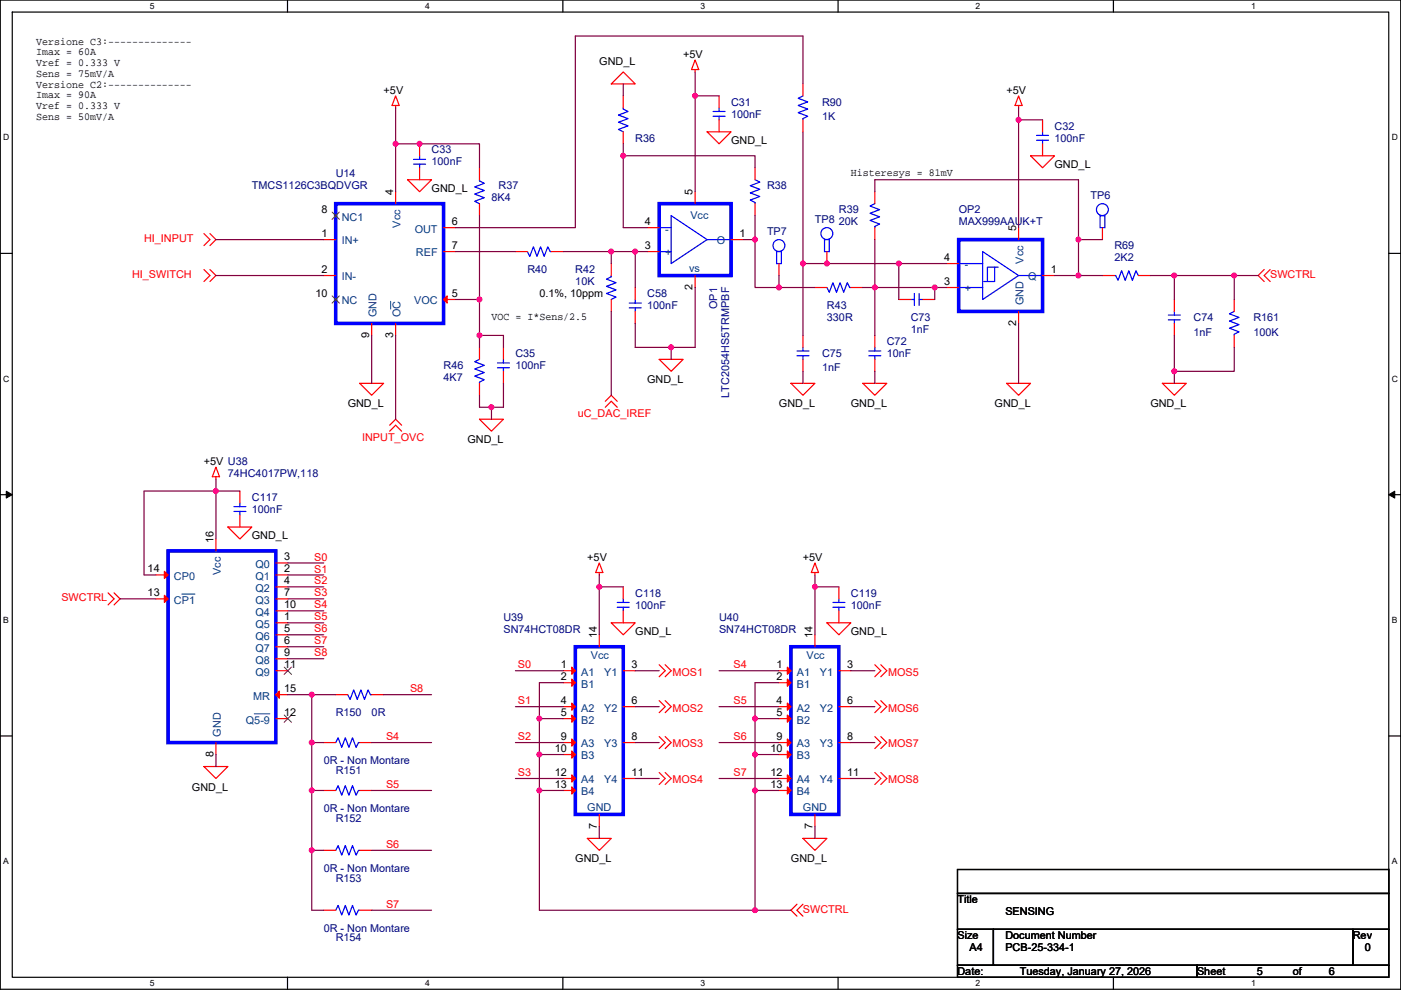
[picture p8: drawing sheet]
<svg xmlns="http://www.w3.org/2000/svg" width="297mm" height="210mm" viewBox="0 0 297 210" stroke-linecap="round" stroke-linejoin="round" font-family="sans-serif">
<path d="M.1 0h296.9v209.8h-296.9zM2.6 2.6h291.8v204.7h-291.8z" fill="none" stroke="#000" stroke-width=".25"/>
<g fill="#fff">
<path d="M31.8 .3h1v2h-1z"/>
<path d="M31.8 207.5h1v2.1h-1z"/>
</g>
<path d="M61 0v2.6M61 207.3v2.5" fill="none" stroke="#000" stroke-width=".25"/>
<g fill="#fff">
<path d="M90.1 .3h1v2h-1z"/>
<path d="M90.1 207.5h1v2.1h-1z"/>
</g>
<path d="M119.3 0v2.6M119.3 207.3v2.5" fill="none" stroke="#000" stroke-width=".25"/>
<g fill="#fff">
<path d="M148.5 .3h1v2h-1z"/>
<path d="M148.5 207.5h1v2.1h-1z"/>
</g>
<path d="M177.7 0v2.6M177.7 207.3v2.5" fill="none" stroke="#000" stroke-width=".25"/>
<g fill="#fff">
<path d="M206.9 .3h1v2h-1z"/>
<path d="M206.9 207.5h1v2.1h-1z"/>
</g>
<path d="M236.1 0v2.6M236.1 207.3v2.5" fill="none" stroke="#000" stroke-width=".25"/>
<g fill="#fff">
<path d="M265.2 .3h1v2h-1z"/>
<path d="M265.2 207.5h1v2.1h-1z"/>
<path d="M.7 28.2h1.3v2h-1.3z"/>
<path d="M295.1 28.2h1.3v2h-1.3z"/>
<path d="M.7 79.3h1.3v2.1h-1.3z"/>
<path d="M295.1 79.3h1.3v2.1h-1.3z"/>
</g>
<path d="M.1 53.7h2.5M294.4 53.7h2.6" fill="none" stroke="#000" stroke-width=".25"/>
<g fill="#fff">
<path d="M.7 130.5h1.2v2h-1.2z"/>
<path d="M295.1 130.5h1.2v2h-1.2z"/>
</g>
<path d="M.1 104.9h2.5M294.4 104.9h2.6" fill="none" stroke="#000" stroke-width=".25"/>
<path d="M1.3 104.2l1.3 .7-1.3 .7zM294.4 104.9l1.3-.7v1.4z" fill="#000" stroke="#000" stroke-width=".21"/>
<g fill="#fff">
<path d="M.7 181.7h1.2v2h-1.2z"/>
<path d="M295.1 181.7h1.2v2h-1.2z"/>
</g>
<path d="M.1 156.1h2.5M294.4 156.1h2.6M203 184.4h91.4v5.1h-91.4zM203 189.5h91.4v7.6h-91.4zM203 197.1h7.6v7.6h-7.6zM210.6 197.1h76.2v7.6h-76.2zM286.8 197.1h7.6v7.6h-7.6zM203 204.7h50.8v2.6h-50.8zM253.8 204.7h40.6v2.6h-40.6z" fill="none" stroke="#000" stroke-width=".25"/>
<g fill="none" stroke="#f00" stroke-width=".25">
<path d="M132.1 15.3l2.6 2.5h-5.1zM147.4 12.7l.7 2.1h-1.5zM147.4 14.8v.5M170.2 17.8v2.5M83.9 20.3l.7 2.1h-1.5zM83.9 22.4v.5M86.4 38.1h5.1l-2.5 2.6zM89 35.6v2.5M89 30.5v2.5M101.7 35.6v2.5M132.1 28v2.5M132.1 20.3v2.6"/>
<path d="M149.9 28h5.1l-2.5 2.5zM152.5 25.4v2.6M152.5 20.3v2.6M160.1 35.6v2.5M170.2 25.4v2.6M216 22.4v.5M216 20.3l.7 2.1h-1.5zM218.5 33h5.1l-2.6 2.6zM221 30.5v2.5M221 25.4v2.6M43.2 49.6l1.3 1.2-1.3 1.3M43.2 57.2l1.3 1.2-1.3 1.3"/>
<path d="M44.5 49.6l1.3 1.2-1.3 1.3M44.5 57.2l1.3 1.2-1.3 1.3M68.6 50.8h2.6M68.6 58.4h2.6M71.2 45.7h.1M83.9 40.7v2.5M94 48.3h2.6M94 53.4h2.6M101.7 43.2v2.5M109.3 53.4h2.5M116.9 53.4h2.5M129.6 55.9v2.5"/>
<path d="M137.2 53.4h2.6M137.2 48.3h2.6M147.4 58.4v2.6M147.4 40.7v2.5M155 50.8h2.5M160.1 43.2v2.5M165.2 55.9v2.5M175.3 53.4v2.5M185.5 40.7v2.5M185.5 48.3v2.5M200.7 55.9h2.6M216 48.3v2.5"/>
<path d="M221 58.4h2.6M233.7 48.3v2.5M233.7 58.4h2.6M241.4 58.4h2.5M268 57.2l-1.2 1.2 1.2 1.3M269.3 57.2l-1.3 1.2 1.3 1.3M71.2 63.5h.1M78.8 68.6v2.5M83.9 68.6v2.5M94 63.5h2.6M101.7 73.7v2.5M106.7 78.8v2.5"/>
<path d="M106.7 73.7v2.5M129.6 63.5v2.6M134.7 66.1v2.5M134.7 61v2.5M139.8 76.2h5l-2.5 2.6zM170.2 71.1v2.6M170.2 76.2v2.6M172.8 61h2.5M180.4 61h2.5M185.5 76.2v2.6M185.5 71.1v2.6M190.6 63.5h2.5"/>
<path d="M195.6 63.5h2.6M200.7 61h2.6M216 66.1v2.5M249 63.5v2.6M249 68.6v2.5M261.7 63.5v2.6M261.7 71.1v2.6M45.8 99.1l.7 2h-1.5zM76.3 81.3h5l-2.5 2.5zM82.6 90.2l1.3-1.3 1.3 1.3M82.6 91.5l1.3-1.3 1.3 1.3M101.7 88.9h5l-2.5 2.6z"/>
<path d="M101.7 81.3v2.5M128.3 85.1l1.3-1.3 1.3 1.3M128.3 86.4l1.3-1.3 1.3 1.3M167.7 81.3h5.1l-2.6 2.5zM182.9 81.3h5.1l-2.5 2.5zM213.4 81.3h5.1l-2.5 2.5zM246.4 81.3h5.1l-2.5 2.5zM45.8 101.1v.5M45.8 114.3v2.6M48.3 111.8h5.1l-2.5 2.5zM50.9 109.2v2.6M50.9 104.2v2.5"/>
<path d="M58.5 119.4h2.5M127.1 119.4l.7 2h-1.5zM172.8 119.4l.7 2h-1.5zM22.9 125.8l1.3 1.2-1.3 1.3M24.2 125.8l1.3 1.2-1.3 1.3M33.1 127h2.5M33.1 121.9h2.5M58.5 132.1h2.5M58.5 121.9h2.5M58.5 124.5h2.5M58.5 134.6h2.5M58.5 137.2h2.5"/>
<path d="M58.5 127h2.5M58.5 129.6h2.5M58.5 139.7h2.5M127.1 121.4v.5M127.1 134.6v2.6M129.6 132.1h5.1l-2.6 2.5zM132.1 129.6v2.5M132.1 124.5v2.5M172.8 121.4v.5M172.8 134.6v2.6M175.3 132.1h5.1l-2.5 2.5zM177.9 129.6v2.5"/>
<path d="M177.9 124.5v2.5M45.8 157.5v2.5M58.5 152.4h2.5M58.5 142.3h2.5M58.5 147.3h2.5M68.6 157.5h2.6M71.2 147.3h2.5M76.3 157.5h2.5M78.8 147.3h2.5M119.4 144.8h2.6M119.4 142.3h2.6M119.4 157.5h2.6"/>
<path d="M119.4 149.9h2.6M119.4 152.4h2.6M132.1 149.9h2.6M132.1 142.3h2.6M132.1 157.5h2.6M139.8 141l1.2 1.3-1.2 1.2M139.8 148.6l1.2 1.3-1.2 1.3M139.8 156.2l1.2 1.3-1.2 1.3M141 141l1.3 1.3-1.3 1.2M141 148.6l1.3 1.3-1.3 1.3M141 156.2l1.3 1.3-1.3 1.3M165.2 144.8h2.5"/>
<path d="M165.2 142.3h2.5M165.2 157.5h2.5M165.2 149.9h2.5M165.2 152.4h2.5M177.9 149.9h2.5M177.9 142.3h2.5M177.9 157.5h2.5M185.5 141l1.3 1.3-1.3 1.2M185.5 148.6l1.3 1.3-1.3 1.3M185.5 156.2l1.3 1.3-1.3 1.3M186.8 141l1.2 1.3-1.2 1.2M186.8 148.6l1.2 1.3-1.2 1.3"/>
<path d="M186.8 156.2l1.2 1.3-1.2 1.3M43.2 162.6h5.1l-2.5 2.5zM68.6 167.7h2.6M76.3 167.7h2.5M119.4 160h2.6M119.4 165.1h2.6M119.4 167.7h2.6M124.5 177.8h5.1l-2.5 2.6zM127.1 172.7v2.6M132.1 165.1h2.6M139.8 163.9l1.2 1.2-1.2 1.3M141 163.9l1.3 1.2-1.3 1.3"/>
<path d="M165.2 160h2.5M165.2 165.1h2.5M165.2 167.7h2.5M170.2 177.8h5.1l-2.5 2.6zM172.8 172.7v2.6M177.9 165.1h2.5M185.5 163.9l1.3 1.2-1.3 1.3M186.8 163.9l1.2 1.2-1.2 1.3M68.6 193.1h2.6M68.6 180.4h2.6M76.3 193.1h2.5M76.3 180.4h2.5"/>
<path d="M169 191.8l-1.3 1.3 1.3 1.2M170.2 191.8l-1.2 1.3 1.2 1.2"/>
</g>
<g fill="none" stroke="#00f" stroke-width=".25">
<path d="M87.7 34.8h2.5M87.7 33.8h2.5M89 33v.8M89 34.8v.8M101.7 38.1v.3l1 .5-2.1 .7 2.1 .8-2.1 .8 2.1 .7-2.1 .8 1.1 .5M132.1 22.9v.2l1.1 .5-2.1 .8 2.1 .8-2.1 .7 2.1 .8-2.1 .8 1 .5M151.2 24.7h2.5M151.2 23.6h2.5M152.5 22.9v.7M152.5 24.7v.7M160.1 38.1l1 .5-2 .8 2 .8-2 .7 2 .8-2 .7 1 .5v.3M170.2 20.3l-1 .5 2.1 .8-2.1 .8 2.1 .7-2.1 .8 2.1 .8-1.1 .5v.2"/>
<path d="M219.8 29.7h2.5M219.8 28.7h2.5M221 28v.7M221 29.7v.8M111.8 53.4l.5 1 .8-2.1 .8 2.1 .7-2.1 .8 2.1 .7-2.1 .5 1.1h.3M129.6 58.4v.3l-1 .5 2 .8-2 .7 2 .8-2 .8 2 .7-1 .5M139.8 48.3h2.5M139.8 53.4h2.5M142.3 45.7l7.6 5.1-7.6 5.1zM149.9 50.8h5.1M164.7 53.4h1v2.5h-1zM174.8 50.8h1v2.6h-1z"/>
<path d="M185.5 43.2l-1 .5 2 .8-2 .7 2 .8-2 .8 2 .7-1 .5v.3M203.3 55.9h5M208.3 53.4l7.7 5-7.7 5.1zM210.9 56.7v3h-2.3M211.6 56.7h-2.2v3M216 58.4h5M233.2 45.7h1v2.6h-1zM236.3 58.4h.2l.5 1.1 .8-2.1 .8 2.1 .7-2.1 .8 2.1 .8-2.1 .5 1M101.7 76.2l-1.1 .5 2.1 .8-2.1 .8 2.1 .7-2.1 .8 2.1 .7-1 .5v.3M105.5 78h2.5M105.5 77h2.5M106.7 76.2v.8"/>
<path d="M106.7 78v.8M133.4 65.3h2.6M133.4 64.3h2.6M134.7 63.5v.8M134.7 65.3v.8M169 74.4h2.5M169 75.5h2.5M170.2 75.5v.7M170.2 73.7v.7M175.3 61l.5 1 .8-2 .8 2 .7-2 .8 2 .7-2 .5 1h.3M184.2 75.5h2.6M184.2 74.4h2.6"/>
<path d="M185.5 73.7v.7M185.5 75.5v.7M193.1 63.5h.8M193.9 62.3v2.5M194.9 63.5h.7M194.9 62.3v2.5M203.3 61h5M247.7 66.8h2.5M247.7 67.8h2.5M249 67.8v.8M249 66.1v.7M261.7 66.1l-1 .5 2 .7-2 .8 2 .8-2 .7 2 .8-1 .5v.2"/>
<path d="M49.6 108.5h2.5M49.6 107.5h2.5M50.9 106.7v.8M50.9 108.5v.7M130.9 128.8h2.5M130.9 127.8h2.5M132.1 127v.8M132.1 128.8v.8M176.6 128.8h2.5M176.6 127.8h2.5M177.9 127v.8M177.9 128.8v.8"/>
<path d="M71.2 157.5l.5-1 .8 2 .7-2 .8 2 .7-2 .8 2 .5-1h.3M73.7 147.3l.5 1.1 .8-2.1 .8 2.1 .7-2.1 .8 2.1 .7-2.1 .5 1h.3M71.2 167.7l.5-1.1 .8 2.1 .7-2.1 .8 2.1 .7-2.1 .8 2.1 .5-1h.3M71.2 193.1l.5-1.1 .8 2.1 .7-2.1 .8 2.1 .7-2.1 .8 2.1 .5-1h.3M71.2 180.4l.5-1.1 .8 2.1 .7-2.1 .8 2.1 .7-2.1 .8 2.1 .5-1h.3"/>
<circle cx="165.1" cy="52.1" r="1.26"/>
<circle cx="175.3" cy="49.5" r="1.26"/>
<circle cx="233.7" cy="44.5" r="1.26"/>
</g>
<path d="M71.2 43.2h22.8v25.4h-22.8zM139.8 43.2h15.2v15.2h-15.2zM203.3 50.8h17.7v15.3h-17.7zM35.6 116.9h22.9v40.6h-22.9zM122 137.2h10.1v35.5h-10.1zM167.7 137.2h10.2v35.5h-10.2z" fill="none" stroke="#00f" stroke-width=".76"/>
<g fill="#f00" stroke="#f00" stroke-width=".25">
<path d="M121.2 144l.8 .8-.8 .8z"/>
<path d="M121.2 159.3l.8 .7-.8 .8z"/>
<path d="M121.2 141.5l.8 .8-.8 .7z"/>
<path d="M121.2 156.7l.8 .8-.8 .8z"/>
<path d="M121.2 149.1l.8 .8-.8 .7z"/>
<path d="M121.2 151.7l.8 .7-.8 .8z"/>
<path d="M121.2 164.4l.8 .7-.8 .8z"/>
<path d="M121.2 166.9l.8 .8-.8 .7z"/>
<path d="M166.9 144l.8 .8-.8 .8z"/>
<path d="M166.9 159.3l.8 .7-.8 .8z"/>
<path d="M166.9 141.5l.8 .8-.8 .7z"/>
<path d="M166.9 156.7l.8 .8-.8 .8z"/>
<path d="M166.9 149.1l.8 .8-.8 .7z"/>
<path d="M166.9 151.7l.8 .7-.8 .8z"/>
<path d="M166.9 164.4l.8 .7-.8 .8z"/>
<path d="M166.9 166.9l.8 .8-.8 .7z"/>
<path d="M94 63.5l.8-.7v1.5z"/>
<path d="M34.9 126.3l.7 .7-.7 .8z"/>
<path d="M34.9 121.2l.7 .7-.7 .8z"/>
<path d="M58.5 147.3l.7-.7v1.5z"/>
</g>
<path d="M70.4 45l1.6 1.5M71.9 45l-1.5 1.5M70.4 62.8l1.6 1.5M71.9 62.8l-1.5 1.5M60.3 151.7l1.5 1.5M60.3 141.5l1.5 1.5M61.8 151.7l-1.6 1.5M61.8 141.5l-1.6 1.5" fill="none" stroke="#804000" stroke-width=".21"/>
<path d="M82.8 63.9v1.7M38.5 126h2.8M53.9 151.4h3.3" fill="none" stroke="#004080" stroke-width=".21"/>
<g fill="none" stroke="#800040" stroke-width=".25">
<path d="M132.1 17.8v2.5M147.4 15.3v5M170.2 17.8v-10.2h-48.2v40.7h-25.4M83.9 30.5h17.8v5.1M83.9 22.9v7.6M83.9 30.5v10.2M132.1 33h28v2.6M132.1 33v15.3h5.1M132.1 30.5v2.5M147.4 20.3h5.1M147.4 20.3v20.4M170.2 28v27.9"/>
<path d="M216 22.9v2.5M216 25.4v22.9M216 25.4h5M45.8 58.4h22.8M45.8 50.8h22.8M96.6 53.4h12.7M101.7 45.7v17.8M119.4 53.4h10.2M129.6 53.4h5.1M129.6 53.4v2.5M134.7 53.4v7.6M134.7 53.4h2.5"/>
<path d="M157.5 50.8h2.6M160.1 50.8v10.2h5.1M160.1 45.7v5.1M165.2 58.4v2.6M170.2 55.9v15.2M185.5 50.8v20.3M185.5 40.7v-2.6h43.2v12.7M190.6 55.9h10.1M190.6 55.9h-20.4M190.6 55.9v7.6M223.6 58.4h5.1M228.7 50.8v7.6"/>
<path d="M228.7 50.8h5M228.7 58.4h5M243.9 58.4h5.1M261.7 58.4h-12.7v5.1M266.8 58.4h-5.1v5.1M78.8 71.1v10.2M83.9 71.1v17.8M96.6 63.5h5.1v7.6M101.7 71.1h5v2.6M101.7 71.1v2.6M129.6 66.1v17.7M134.7 68.6v5.1h7.6"/>
<path d="M142.3 73.7v2.5M147.4 61v12.7h-5.1M165.2 61h7.6M170.2 78.8v2.5M182.9 61h15.3M185.5 78.8v2.5M198.2 61v2.5M198.2 61h2.5M216 68.6v12.7M249 71.1v7.7M249 78.8v2.5M261.7 73.7v5.1h-12.7"/>
<path d="M101.7 83.8v2.6h2.5M104.2 86.4v2.5M106.7 81.3v5.1h-2.5M45.8 101.6v2.6M45.8 104.2h-15.3v17.7h2.6M45.8 104.2v10.1M45.8 104.2h5.1M61 119.4h7.6M25.5 127h7.6M61 124.5h7.6M61 132.1h7.6M61 134.6h7.6"/>
<path d="M61 139.7h7.6M61 129.6h7.6M61 137.2h7.6M61 121.9h7.6M61 127h7.6M127.1 121.9v2.6M127.1 124.5h5M127.1 124.5v10.1M172.8 124.5h5.1M172.8 121.9v2.6M172.8 124.5v10.1M61 147.3h5.1"/>
<path d="M66.1 147.3h5.1M66.1 157.5h2.5M66.1 147.3v10.2M66.1 157.5v10.2M78.8 157.5h12.7M81.3 147.3h10.2M109.3 142.3h10.1M109.3 149.9h10.1M109.3 157.5h10.1M114.4 152.4v7.6M114.4 152.4h5M119.4 144.8h-5v7.6"/>
<path d="M134.7 142.3h5.1M134.7 149.9h5.1M134.7 157.5h5.1M152.5 142.3h12.7M152.5 149.9h12.7M152.5 157.5h12.7M160.1 152.4h5.1M160.1 152.4v7.6M165.2 144.8h-5.1v7.6M180.4 142.3h5.1M180.4 149.9h5.1M180.4 157.5h5.1"/>
<path d="M45.8 160v2.6M66.1 167.7h2.5M66.1 167.7v12.7M78.8 167.7h12.7M109.3 165.1h10.1M114.4 160h5M114.4 160v7.7M114.4 167.7v25.4h45.7M114.4 167.7h5M127.1 175.3v2.5M134.7 165.1h5.1M152.5 165.1h12.7"/>
<path d="M160.1 160h5.1M160.1 160v7.7M160.1 167.7h5.1M160.1 167.7v25.4M172.8 175.3v2.5M180.4 165.1h5.1M66.1 180.4h2.5M66.1 180.4v12.7h2.5M78.8 180.4h12.7M78.8 193.1h12.7M160.1 193.1h7.6"/>
</g>
<g fill="#f0f" stroke="#f0f" stroke-width=".25">
<circle cx="83.9" cy="30.5" r=".5"/>
<circle cx="88.9" cy="30.5" r=".5"/>
<circle cx="101.6" cy="71.1" r=".5"/>
<circle cx="198.2" cy="61" r=".5"/>
<circle cx="185.5" cy="61" r=".5"/>
<circle cx="228.6" cy="58.4" r=".5"/>
<circle cx="215.9" cy="25.4" r=".5"/>
<circle cx="228.6" cy="50.8" r=".5"/>
<circle cx="129.6" cy="53.3" r=".5"/>
<circle cx="147.4" cy="20.3" r=".5"/>
<circle cx="132.1" cy="33" r=".5"/>
<circle cx="160.1" cy="50.8" r=".5"/>
<circle cx="165.1" cy="61" r=".5"/>
<circle cx="101.6" cy="63.5" r=".5"/>
<circle cx="190.5" cy="55.9" r=".5"/>
<circle cx="175.3" cy="55.9" r=".5"/>
<circle cx="134.7" cy="53.3" r=".5"/>
<circle cx="249" cy="58.4" r=".5"/>
<circle cx="170.2" cy="55.9" r=".5"/>
<circle cx="104.2" cy="86.4" r=".5"/>
<circle cx="142.3" cy="73.7" r=".5"/>
<circle cx="45.8" cy="104.1" r=".5"/>
<circle cx="127" cy="124.5" r=".5"/>
<circle cx="172.8" cy="124.5" r=".5"/>
<circle cx="114.3" cy="160" r=".5"/>
<circle cx="114.3" cy="152.4" r=".5"/>
<circle cx="160.1" cy="160" r=".5"/>
<circle cx="160.1" cy="152.4" r=".5"/>
<circle cx="66.1" cy="147.3" r=".5"/>
<circle cx="114.3" cy="167.6" r=".5"/>
<circle cx="160.1" cy="167.6" r=".5"/>
<circle cx="66.1" cy="167.6" r=".5"/>
<circle cx="66.1" cy="157.5" r=".5"/>
<circle cx="160.1" cy="193" r=".5"/>
<circle cx="66.1" cy="180.3" r=".5"/>
<circle cx="249" cy="78.7" r=".5"/>
<circle cx="261.7" cy="58.4" r=".5"/>
</g>
<g font-size="2.3">
<text x="7.7" y="9.5">Versione C3:--------------</text>
<text x="7.7" y="11.7">Imax = 60A</text>
<text x="7.7" y="14">Vref = 0.333 V</text>
<text x="7.7" y="16.3">Sens = 75mV/A</text>
<text x="127.1" y="13.8">GND_L</text>
<text x="144.8" y="12.2">+5V</text>
<text x="7.7" y="18.6">Versione C2:--------------</text>
<text x="7.7" y="20.9">Imax = 90A</text>
<text x="7.7" y="23.2">Vref = 0.333 V</text>
<text x="81.3" y="19.9">+5V</text>
<text x="213.4" y="19.9">+5V</text>
<text x="7.7" y="25.5">Sens = 50mV/A</text>
<text x="155" y="30.5">GND_L</text>
<text x="223.6" y="35.6">GND_L</text>
<text x="83.4" y="41.4" transform="rotate(-90 83.4 41.4)">4</text>
<text x="91.5" y="40.7">GND_L</text>
<text x="146.9" y="41.4" transform="rotate(-90 146.9 41.4)">5</text>
<text x="180.4" y="37.4">Histeresys = 81mV</text>
<text x="68.1" y="45.2">8</text>
<text x="95.8" y="47.8">6</text>
<text x="136.7" y="47.8">4</text>
<text x="68.1" y="50.3">1</text>
<text x="95.8" y="52.8">7</text>
<text x="136.7" y="52.8">3</text>
<text x="156.8" y="50.3">1</text>
<text x="215.4" y="49" transform="rotate(-90 215.4 49)">5</text>
<text x="68.1" y="57.9">2</text>
<text x="200.2" y="55.4">4</text>
<text x="222.8" y="57.9">1</text>
<text x="66.9" y="63">10</text>
<text x="95.8" y="63">5</text>
<text x="114.4" y="63">0.1%, 10ppm</text>
<text x="146.9" y="61.5" transform="rotate(-90 146.9 61.5)">2</text>
<text x="200.2" y="60.5">3</text>
<text x="78.3" y="71.7" transform="rotate(-90 78.3 71.7)">9</text>
<text x="83.4" y="71.7" transform="rotate(-90 83.4 71.7)">3</text>
<text x="104.2" y="67.9">VOC = I*Sens/2.5</text>
<text x="215.4" y="69.1" transform="rotate(-90 215.4 69.1)">2</text>
<text x="137.2" y="81.3">GND_L</text>
<text x="73.7" y="86.4">GND_L</text>
<text x="165.2" y="86.4">GND_L</text>
<text x="180.4" y="86.4">GND_L</text>
<text x="210.9" y="86.4">GND_L</text>
<text x="243.9" y="86.4">GND_L</text>
<text x="99.1" y="94">GND_L</text>
<text x="43.2" y="98.6">+5V U38</text>
<text x="45.3" y="115.1" transform="rotate(-90 45.3 115.1)">16</text>
<text x="53.4" y="114.3">GND_L</text>
<text x="60.3" y="118.9">3</text>
<text x="124.5" y="118.9">+5V</text>
<text x="170.2" y="118.9">+5V</text>
<text x="31.3" y="121.4">14</text>
<text x="60.3" y="121.4">2</text>
<text x="60.3" y="124">4</text>
<text x="31.3" y="126.5">13</text>
<text x="60.3" y="131.6">1</text>
<text x="60.3" y="126.5">7</text>
<text x="60.3" y="129">10</text>
<text x="60.3" y="134.1">5</text>
<text x="60.3" y="136.7">6</text>
<text x="126.5" y="135.4" transform="rotate(-90 126.5 135.4)">14</text>
<text x="134.7" y="134.7">GND_L</text>
<text x="172.3" y="135.4" transform="rotate(-90 172.3 135.4)">14</text>
<text x="180.4" y="134.7">GND_L</text>
<text x="60.3" y="141.7">11</text>
<text x="60.3" y="139.2">9</text>
<text x="118.9" y="141.7">1</text>
<text x="133.9" y="141.7">3</text>
<text x="164.7" y="141.7">1</text>
<text x="179.6" y="141.7">3</text>
<text x="60.3" y="146.8">15</text>
<text x="118.9" y="144.3">2</text>
<text x="118.9" y="149.4">4</text>
<text x="133.9" y="149.4">6</text>
<text x="164.7" y="144.3">2</text>
<text x="164.7" y="149.4">4</text>
<text x="179.6" y="149.4">6</text>
<text x="60.3" y="151.9">12</text>
<text x="118.9" y="151.9">5</text>
<text x="164.7" y="151.9">5</text>
<text x="45.3" y="160.6" transform="rotate(-90 45.3 160.6)">8</text>
<text x="117.7" y="159.5">10</text>
<text x="118.9" y="157">9</text>
<text x="133.9" y="157">8</text>
<text x="163.4" y="159.5">10</text>
<text x="164.7" y="157">9</text>
<text x="179.6" y="157">8</text>
<text x="40.7" y="167.7">GND_L</text>
<text x="117.7" y="164.6">12</text>
<text x="117.7" y="167.1">13</text>
<text x="133.9" y="164.6">11</text>
<text x="163.4" y="164.6">12</text>
<text x="163.4" y="167.1">13</text>
<text x="179.6" y="164.6">11</text>
<text x="126.5" y="175.8" transform="rotate(-90 126.5 175.8)">7</text>
<text x="172.3" y="175.8" transform="rotate(-90 172.3 175.8)">7</text>
<text x="122" y="182.9">GND_L</text>
<text x="167.7" y="182.9">GND_L</text>
<text x="203" y="191.6">Title</text>
<text x="213.2" y="194.1">SENSING</text>
<text x="203" y="199.2">Size</text>
<text x="205.5" y="201.7">A4</text>
<text x="213.2" y="199.2">Document Number</text>
<text x="213.2" y="201.7">PCB-25-334-1</text>
<text x="286.8" y="199.2">Rev</text>
<text x="289.4" y="201.7">0</text>
<text x="203" y="206.8">Date:</text>
<text x="216.2" y="206.8">Tuesday, January 27, 2026</text>
<text x="253.8" y="206.8">Sheet</text>
<text x="266.5" y="206.8">5</text>
<text x="274.1" y="206.8">of</text>
<text x="281.7" y="206.8">6</text>
</g>
<g font-size="2.3" fill="#000080">
<text x="155" y="22.4">C31</text>
<text x="174.3" y="22.4">R90</text>
<text x="155" y="24.9">100nF</text>
<text x="174.3" y="25.4">1K</text>
<text x="223.6" y="27.5">C32</text>
<text x="91.5" y="32.6">C33</text>
<text x="91.5" y="35.1">100nF</text>
<text x="134.7" y="30">R36</text>
<text x="223.6" y="30">100nF</text>
<text x="53.4" y="40.2">TMCS1126C3BQDVGR</text>
<text x="71.2" y="37.6">U14</text>
<text x="105.7" y="40.2">R37</text>
<text x="162.6" y="40.2">R38</text>
<text x="104.2" y="42.7">8K4</text>
<text x="172.8" y="47.3">TP8</text>
<text x="177.9" y="45.3">R39</text>
<text x="177.9" y="47.8">20K</text>
<text x="203.3" y="45.3">OP2</text>
<text x="203.3" y="47.8">MAX999AAUK+T</text>
<text x="231.2" y="42.2">TP6</text>
<text x="162.6" y="49.8">TP7</text>
<text x="236.3" y="52.9">R69</text>
<text x="111.8" y="58">R40</text>
<text x="122" y="58">R42</text>
<text x="236.3" y="55.4">2K2</text>
<text x="122" y="60.5">10K</text>
<text x="137.2" y="63">C58</text>
<text x="137.2" y="65.6">100nF</text>
<text x="152" y="65.6" transform="rotate(-90 152 65.6)">OP1</text>
<text x="175.3" y="65.6">R43</text>
<text x="175.3" y="68.1">330R</text>
<text x="193.1" y="68.1">C73</text>
<text x="193.1" y="70.7">1nF</text>
<text x="253" y="68.1">C74</text>
<text x="253" y="71.2">1nF</text>
<text x="265.7" y="68.1">R161</text>
<text x="265.7" y="71.2">100K</text>
<text x="109.3" y="75.7">C35</text>
<text x="174.3" y="75.7">C75</text>
<text x="188" y="73.2">C72</text>
<text x="188" y="75.7">10nF</text>
<text x="94" y="78.3">R46</text>
<text x="94" y="80.8">4K7</text>
<text x="109.3" y="78.3">100nF</text>
<text x="174.3" y="78.8">1nF</text>
<text x="154.6" y="84.3" transform="rotate(-90 154.6 84.3)">LTC2054HS5TRMPBF</text>
<text x="48.3" y="101.1">74HC4017PW,118</text>
<text x="53.4" y="106.2">C117</text>
<text x="53.4" y="108.8">100nF</text>
<text x="106.7" y="131.6">U39</text>
<text x="134.7" y="126.5">C118</text>
<text x="134.7" y="129.1">100nF</text>
<text x="152.5" y="131.6">U40</text>
<text x="180.4" y="126.5">C119</text>
<text x="180.4" y="129.1">100nF</text>
<text x="106.7" y="134.2">SN74HCT08DR</text>
<text x="152.5" y="134.2">SN74HCT08DR</text>
<text x="71.2" y="151.9">R150</text>
<text x="78.8" y="151.9">0R</text>
<text x="68.6" y="162.1">0R - Non Montare</text>
<text x="71.2" y="164.1">R151</text>
<text x="68.6" y="172.3">0R - Non Montare</text>
<text x="71.2" y="174.3">R152</text>
<text x="68.6" y="185">0R - Non Montare</text>
<text x="71.2" y="187">R153</text>
<text x="68.6" y="197.7">0R - Non Montare</text>
<text x="71.2" y="199.7">R154</text>
</g>
<g font-size="2.3" fill="#004080">
<text x="72.5" y="46.8">NC1</text>
<text x="146.4" y="46.5">Vcc</text>
<text x="72.5" y="51.9">IN+</text>
<text x="84.9" y="48.3" transform="rotate(-90 84.9 48.3)">Vcc</text>
<text x="87.9" y="49.3">OUT</text>
<text x="141" y="49.3">-</text>
<text x="152" y="51.9">O</text>
<text x="72.5" y="59.5">IN-</text>
<text x="88.2" y="54.4">REF</text>
<text x="141" y="54.4">+</text>
<text x="146.1" y="57.7">vs</text>
<text x="204.5" y="56.9">-</text>
<text x="217" y="55.9" transform="rotate(-90 217 55.9)">Vcc</text>
<text x="218" y="59.5">Q</text>
<text x="72.5" y="64.6">NC</text>
<text x="87.8" y="64.6">VOC</text>
<text x="204.5" y="62">+</text>
<text x="217" y="64.8" transform="rotate(-90 217 64.8)">GND</text>
<text x="79.9" y="67.3" transform="rotate(-90 79.9 67.3)">GND</text>
<text x="84.9" y="67.3" transform="rotate(-90 84.9 67.3)">OC</text>
<text x="36.9" y="123">CP0</text>
<text x="46.8" y="122" transform="rotate(-90 46.8 122)">Vcc</text>
<text x="54.2" y="123">Q1</text>
<text x="54.2" y="120.4">Q0</text>
<text x="54.2" y="125.5">Q2</text>
<text x="36.9" y="128.1">CP1</text>
<text x="54.2" y="128.1">Q3</text>
<text x="54.2" y="130.6">Q4</text>
<text x="54.2" y="133.1">Q5</text>
<text x="54.2" y="135.7">Q6</text>
<text x="54.2" y="143.3">Q9</text>
<text x="54.2" y="138.2">Q7</text>
<text x="54.2" y="140.8">Q8</text>
<text x="123.3" y="143.3">A1</text>
<text x="125.3" y="139.7">Vcc</text>
<text x="128.1" y="143.3">Y1</text>
<text x="169" y="143.3">A1</text>
<text x="171" y="139.7">Vcc</text>
<text x="173.8" y="143.3">Y1</text>
<text x="53.7" y="148.4">MR</text>
<text x="123.3" y="145.8">B1</text>
<text x="169" y="145.8">B1</text>
<text x="52.1" y="153.5">Q5-9</text>
<text x="123.3" y="150.9">A2</text>
<text x="123.3" y="153.5">B2</text>
<text x="128.1" y="150.9">Y2</text>
<text x="169" y="150.9">A2</text>
<text x="169" y="153.5">B2</text>
<text x="173.8" y="150.9">Y2</text>
<text x="46.8" y="156.2" transform="rotate(-90 46.8 156.2)">GND</text>
<text x="123.3" y="161.1">B3</text>
<text x="123.3" y="158.5">A3</text>
<text x="128.1" y="158.5">Y3</text>
<text x="169" y="161.1">B3</text>
<text x="169" y="158.5">A3</text>
<text x="173.8" y="158.5">Y3</text>
<text x="123.3" y="166.2">A4</text>
<text x="128.1" y="166.2">Y4</text>
<text x="169" y="166.2">A4</text>
<text x="173.8" y="166.2">Y4</text>
<text x="123.3" y="168.7">B4</text>
<text x="124.5" y="172">GND</text>
<text x="169" y="168.7">B4</text>
<text x="170.2" y="172">GND</text>
</g>
<g font-size="2.3" fill="#f00">
<text x="30.5" y="51.4">HI_INPUT</text>
<text x="28" y="59">HI_SWITCH</text>
<text x="269.3" y="59">SWCTRL</text>
<text x="122.5" y="88.4">uC_DAC_IREF</text>
<text x="76.8" y="93.5">INPUT_OVC</text>
<text x="66.6" y="118.9">S0</text>
<text x="66.6" y="121.4">S1</text>
<text x="66.6" y="124">S2</text>
<text x="13" y="127.6">SWCTRL</text>
<text x="66.6" y="126.5">S3</text>
<text x="66.6" y="129.1">S4</text>
<text x="66.6" y="131.6">S5</text>
<text x="66.6" y="134.1">S6</text>
<text x="66.6" y="136.7">S7</text>
<text x="66.6" y="139.2">S8</text>
<text x="109.8" y="141.8">S0</text>
<text x="142.6" y="143.3">MOS1</text>
<text x="155.5" y="141.8">S4</text>
<text x="188.3" y="143.3">MOS5</text>
<text x="86.9" y="146.8">S8</text>
<text x="109.8" y="149.4">S1</text>
<text x="155.5" y="149.4">S5</text>
<text x="142.6" y="150.9">MOS2</text>
<text x="188.3" y="150.9">MOS6</text>
<text x="81.8" y="157">S4</text>
<text x="109.8" y="157">S2</text>
<text x="142.6" y="158.5">MOS3</text>
<text x="155.5" y="157">S6</text>
<text x="188.3" y="158.5">MOS7</text>
<text x="81.8" y="167.2">S5</text>
<text x="109.8" y="164.6">S3</text>
<text x="142.6" y="166.2">MOS4</text>
<text x="155.5" y="164.6">S7</text>
<text x="188.3" y="166.2">MOS8</text>
<text x="81.8" y="179.9">S6</text>
<text x="81.8" y="192.6">S7</text>
<text x="170.2" y="193.6">SWCTRL</text>
</g>
<g font-size="1.8">
<text x="31.8" y="1.9">5</text>
<text x="90.1" y="1.9">4</text>
<text x="148.5" y="1.9">3</text>
<text x="206.9" y="1.9">2</text>
<text x="265.2" y="1.9">1</text>
<text x=".7" y="29.8">D</text>
<text x="295.1" y="29.8">D</text>
<text x=".7" y="81">C</text>
<text x="295.1" y="81">C</text>
<text x=".7" y="132.1">B</text>
<text x="295.1" y="132.1">B</text>
<text x=".7" y="183.3">A</text>
<text x="295.1" y="183.3">A</text>
<text x="31.8" y="209.2">5</text>
<text x="90.1" y="209.2">4</text>
<text x="148.5" y="209.2">3</text>
<text x="206.9" y="209.2">2</text>
<text x="265.2" y="209.2">1</text>
</g>
</svg>
